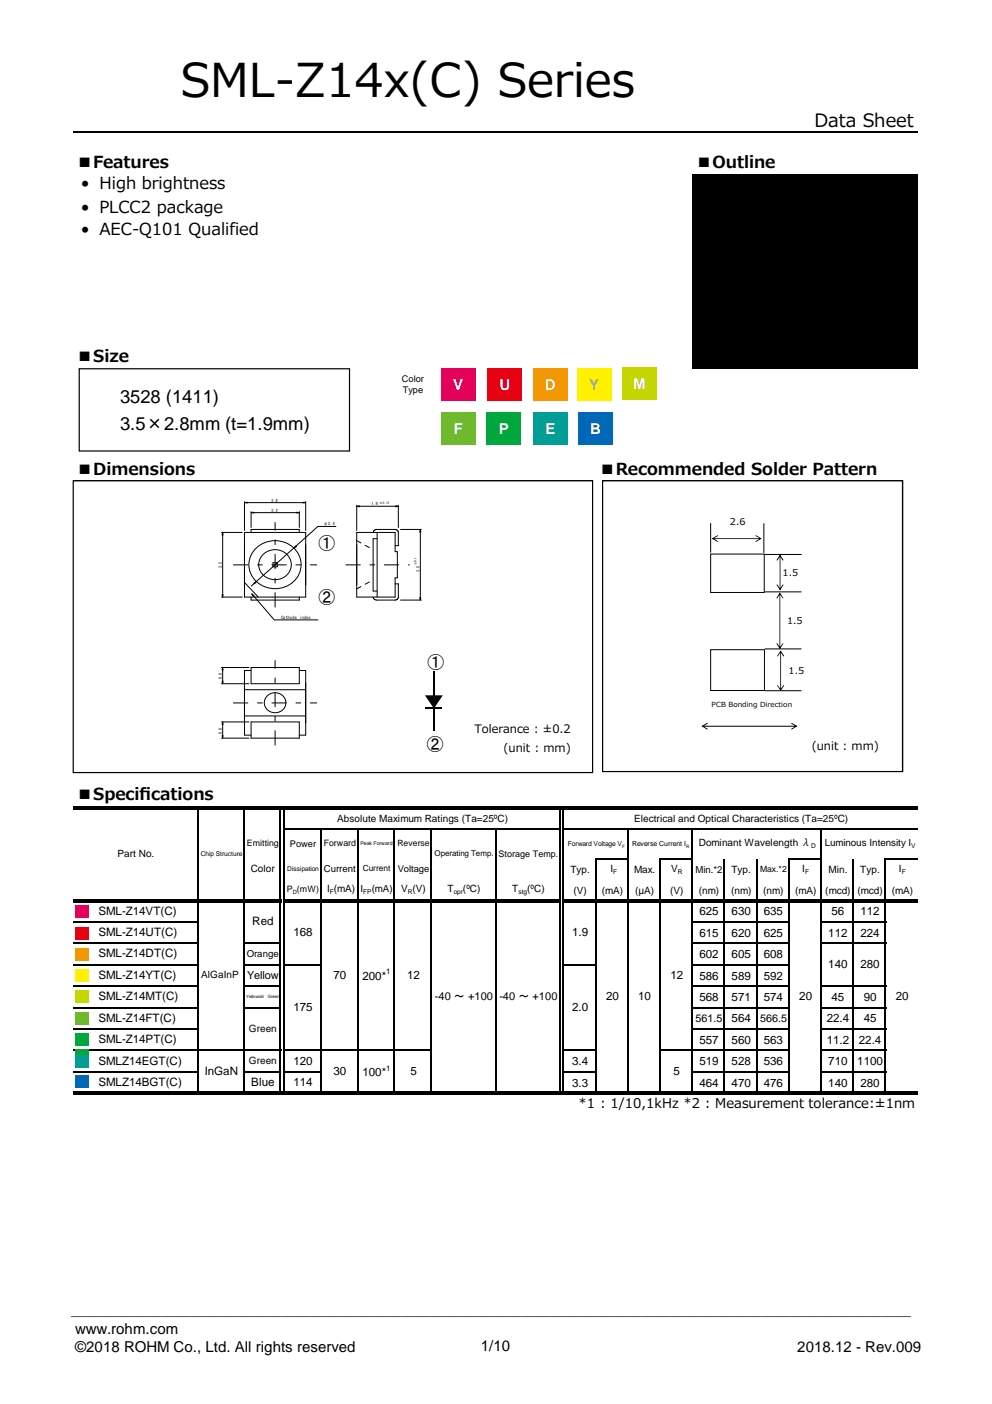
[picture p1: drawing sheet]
<svg xmlns="http://www.w3.org/2000/svg" width="210mm" height="297mm" viewBox="0 0 210 297" stroke-linecap="round" stroke-linejoin="round" font-family="sans-serif">
<path d="M146.5 37h47.7v41h-47.7zM15.5 170.6h178.7v.7h-178.7zM15.5 190.2h44v.7h-44zM59.9 190.2h58.8v.7h-58.8zM119 190.2h75.2v.7h-75.2zM15.5 230.9h178.7v.7h-178.7z" fill="#000"/>
<g fill="none" stroke="#000" stroke-width=".34">
<path d="M15.5 27.9h178.7M41.8 171.3v18.9M51.6 171.3v18.9M59.4 171.3v18.9M60.1 171.3v18.9M60.2 175.5h58.5M67.9 175.6v14.6M75.6 175.6v14.6M83.4 175.6v14.6M91.2 175.6v14.6M104.9 175.6v14.6M118.5 171.3v18.9"/>
<path d="M119.2 171.3v18.9M119.4 175.5h74.8M132.8 175.6v14.6M146.5 175.6v14.6M173.7 175.6v14.6M15.5 195.1h26.5M15.5 199.6h26.5M41.8 190.9v40M51.6 190.9v40M51.7 199.6h7.8M59.4 190.9v40M60.1 190.9v40"/>
<path d="M67.9 190.9v40M75.6 190.9v40M83.4 190.9v40M91.2 190.9v40M104.9 190.9v40M118.5 190.9v40M119.2 190.9v40M126 181.6v8.6M126 190.9v40M126.2 181.7h6.8M132.8 190.9v40M139.7 181.6v8.6"/>
<path d="M139.7 190.9v40M139.8 181.7h6.8M146.5 190.9v40M146.6 195.1h20.5M146.6 199.6h20.5M153.3 181.7v8.5M153.3 190.9v40M160.1 181.7v8.5M160.1 190.9v40M166.9 181.6v8.6M166.9 190.9v40M167.1 181.7h6.8"/>
<path d="M173.7 190.9v40M173.9 195.1h13.6M173.9 199.6h13.6M180.6 181.7v8.5M180.6 190.9v40M187.4 181.6v8.6M187.4 190.9v40M187.5 181.7h6.7M15.5 204.1h26.5M15.5 208.7h26.5M15.5 213.2h26.5M15.5 217.7h26.5"/>
<path d="M51.7 204.1h7.8M51.7 208.7h7.8M51.7 213.2h7.8M60.2 204.1h7.8M119.4 204.1h6.8M146.6 204.1h20.5M146.6 208.7h20.5M146.6 213.2h20.5M146.6 217.7h20.5M173.9 208.7h13.6M173.9 213.2h13.6M173.9 217.7h13.6"/>
<path d="M15.5 222.2h44M15.5 226.8h26.5M51.7 226.8h7.8M60.2 222.2h31.2M60.2 226.8h7.8M119.4 222.2h6.8M119.4 226.8h6.8M139.8 222.2h27.3M146.6 226.8h20.5M173.9 222.2h13.6M173.9 226.8h13.6"/>
</g>
<path d="M15.5 101.7h109.9v61.7h-109.9z" fill-rule="evenodd" fill="#fff"/>
<path d="M15.4 101.6h110.1v61.9h-110.1zM15.6 101.7v61.7l-.1-.1h109.9l-.1 .1v-61.7l.1 .2h-109.9z" fill="#000"/>
<path d="M127.5 101.7h63.5v61.5h-63.5z" fill-rule="evenodd" fill="#fff"/>
<path d="M127.4 101.6h63.7v61.7h-63.7zM127.6 101.7v61.5l-.1-.1h63.5l-.2 .1v-61.5l.2 .2h-63.5z" fill="#000"/>
<path d="M16.8 78h57.2v17.4h-57.2z" fill-rule="evenodd" fill="#fff"/>
<path d="M16.6 77.9h57.5v17.6h-57.5zM16.8 78.1l.1-.1v17.4l-.1-.1h57.2l-.2 .1v-17.4l.2 .1z" fill="#000"/>
<path d="M93.3 77.9h7.3v6.9h-7.3z" fill-rule="evenodd" fill="#e5005a"/>
<path d="M103.1 77.9h7.4v6.9h-7.4z" fill-rule="evenodd" fill="#e60012"/>
<path d="M112.7 77.9h7.4v6.9h-7.4z" fill-rule="evenodd" fill="#f39700"/>
<path d="M122 77.9h7.4v6.9h-7.4z" fill-rule="evenodd" fill="#fff100"/>
<path d="M93.3 87.2h7.4v6.9h-7.4z" fill-rule="evenodd" fill="#6fba2c"/>
<path d="M102.9 87.2h7.4v6.9h-7.4z" fill-rule="evenodd" fill="#00a73c"/>
<path d="M112.8 87.2h7.3v6.9h-7.3z" fill-rule="evenodd" fill="#009e96"/>
<path d="M122.3 87.2h7.4v6.9h-7.4z" fill-rule="evenodd" fill="#0068b7"/>
<path d="M131.6 77.8h7.3v6.9h-7.3z" fill-rule="evenodd" fill="#c4d700"/>
<g fill="#e5005a">
<path d="M15.9 191.4h2.8v2.7h-2.8z" fill-rule="evenodd"/>
<path d="M15.9 222h2.8v2.8h-2.8z" fill-rule="evenodd"/>
</g>
<g fill="#e60012">
<path d="M15.9 196.1h2.8v2.7h-2.8z" fill-rule="evenodd"/>
<path d="M15.9 222h2.8v2.8h-2.8z" fill-rule="evenodd"/>
</g>
<g fill="#f39700">
<path d="M15.9 200.7h2.8v2.7h-2.8z" fill-rule="evenodd"/>
<path d="M15.9 222h2.8v2.8h-2.8z" fill-rule="evenodd"/>
</g>
<g fill="#fff100">
<path d="M15.9 205h2.8v2.7h-2.8z" fill-rule="evenodd"/>
<path d="M15.9 222h2.8v2.8h-2.8z" fill-rule="evenodd"/>
</g>
<g fill="#c4d700">
<path d="M15.9 209.5h2.8v2.8h-2.8z" fill-rule="evenodd"/>
<path d="M15.9 222h2.8v2.8h-2.8z" fill-rule="evenodd"/>
</g>
<g fill="#6fba2c">
<path d="M15.9 214.1h2.8v2.7h-2.8z" fill-rule="evenodd"/>
<path d="M15.9 222h2.8v2.8h-2.8z" fill-rule="evenodd"/>
</g>
<g fill="#00a73c">
<path d="M15.9 218.6h2.8v2.7h-2.8z" fill-rule="evenodd"/>
<path d="M15.9 222h2.8v2.8h-2.8z" fill-rule="evenodd"/>
</g>
<path d="M15.9 223.1h2.8v2.7h-2.8z" fill-rule="evenodd" fill="#009e96"/>
<path d="M15.9 227.4h2.8v2.7h-2.8z" fill-rule="evenodd" fill="#0068b7"/>
<path d="M90 149.8h3.6M91.8 142v12.7" fill="none" stroke="#000" stroke-width=".25"/>
<g fill="#000">
<path d="M47.1 112.6l.1 .6h-.2zM51.7 106.3h.6v.1zM53.1 108.5l.6-.1v.1zM62.6 115.5l.1 .2-.5 .3zM62.7 108.4l.6 .1h-.6zM64.1 106.3h.6l-.6 .1zM75.5 107.1l.6-.1v.2zM83.7 107l.6 .1-.6 .1zM88.9 112l.1 .6h-.2zM47 125.8h.2l-.1 .5zM53.3 125.6l.5 .5-.2 .1zM53.8 123.4l.4-.3-.3 .4z"/>
<path d="M88.8 126.4h.2l-.1 .6zM47.1 141.2l.1 .6h-.2zM47 144.1h.2l-.1 .6zM47.1 152.7l.1 .6h-.2zM47 155.6h.2l-.1 .6zM89.9 147.1h3.8l-1.9 2.8z"/>
</g>
<g fill="none" stroke="#000" stroke-width=".21">
<path d="M46.9 112.6h4.4M47.1 112.6l.1 .6h-.2zM47.1 113.2v12.6M51.7 106.3h.6v.1zM51.7 106.1v6.1M51.7 112.6h13v13.7h-13zM52.3 106.3h11.8M53.1 108.5l.6-.1v.1zM53.1 112.6v-.6h10.2v.6M53.1 108.2v3.4M53.7 108.5h9M54.3 115.9a5.6 5.6 0 0 1 5.8-1.2 5.6 5.6 0 0 1 3.6 4.8 5.6 5.6 0 0 1-3.6 4.8 5.6 5.6 0 0 1-5.8-1.2 4.8 4.8 0 0 1 0-7.2z"/>
<path d="M55.8 117.2a3.4 3.4 0 0 1 4.2-.5 3.4 3.4 0 0 1 1.4 4 3.5 3.5 0 0 1-3.8 1.9 3.5 3.5 0 0 1-2.9-3.1 3 3 0 0 1 1.1-2.3zM57.7 119h1v.9h-1zM62.6 115.5l.1 .2-.5 .3zM62.7 108.4l.6 .1h-.6zM63.3 108.2v3.4M64.1 106.3h.6l-.6 .1zM64.7 106.1v6.1M71.1 111.4h-3.8l-14.1 12.6M75.5 107.1l.6-.1v.2zM75.5 112.6h8.1v4.1h.5v5.6h-.5v4h-8.1zM75.5 106.9v5.3M76.1 107.1h7.6"/>
<path d="M79 112.6v-.2l.6-.4h4.1l.3 .1 .3 .4v2.9h-.7M79.8 114h-.8v11.1h.8M79.8 112.6v13.7M83.7 107l.6 .1-.6 .1zM84.3 106.9v4.7M84.8 112h4.4M88.9 112l.1 .6h-.2zM88.9 112.6v13.8M150.4 117.2h11.3v8.1h-11.3zM150.4 110.7v6.2M161.6 110.7v6.3M161.8 117.3h7.8"/>
<path d="M46.9 126.3h4.4M47 125.8h.2l-.1 .5zM51.7 123.2l3 3.1M53.1 126.3v.7h10.2v-.7M53.3 125.6l.5 .5-.2 .1zM53.3 125.6l4.7 5.5M53.8 123.4l.4-.3-.3 .4zM58 131.1h9.3M83.6 123.5h.7v3l-.3 .4-4.5 .1-.5-.4v-.3M84.8 127h4.4M88.8 126.4h.2l-.1 .6zM150.4 137.5h11.4v8.6h-11.4z"/>
<path d="M161.8 125.2h7.8M161.8 137.3h7.8M46.9 141.2h5.8M46.9 144.7h5.8M46.9 156.2h5.8M46.9 152.7h5.8M47 144.1h.2l-.1 .6zM47 155.6h.2l-.1 .6zM47.1 141.2l.1 .6h-.2zM47.1 152.7l.1 .6h-.2zM47.1 141.8v2.3M47.1 153.3v2.3"/>
<path d="M51.7 145.9h13M51.7 151.5h13M53.1 141.9h-1.4v13.6h1.4M53.1 141.2h10.2v3.5h-10.2zM53.1 152.7h10.2v3.5h-10.2zM56.6 147.2a2.18 2.18 0 0 1 3.3 .1 2.18 2.18 0 0 1-.5 3.2 2.18 2.18 0 0 1-2.9-.4 2.18 2.18 0 0 1 .1-2.9zM63.3 141.9h1.4v13.6h-1.4M161.8 146.1h7.8"/>
</g>
<path d="M49.4 119.5h17.6M73.2 119.5h13.4M58.2 128.4v-17.9M49.4 148.7h17.6M58.2 157.6v-17.9" fill="none" stroke="#000" stroke-width=".21" stroke-dasharray="3 2 1 2"/>
<path d="M75.5 114.4l3.5 1.9M75.5 124.6l3.5-1.9" fill="none" stroke="#000" stroke-width=".21" stroke-dasharray="1 1 1 1 1 1 1 1"/>
<g fill="#000">
<path d="M150.8 113.9h10.2v.1h-10.2zM150.6 114l1.3-.7-1 .7v-.1l1 .7zM159.9 113.3l1.3 .7-1.3 .6 1.1-.7v.1z"/>
<path d="M165 117.5v7.2h.1v-7.2zM165.1 117.3l-.8 1.3h.2l.6-1h-.1l.7 1zM164.3 123.7l.8 1.2 .7-1.1-.2-.1-.6 1h.1l-.6-1z"/>
<path d="M164.9 125.6h.2v11.6h-.2zM165 125.4l.7 1.2-.8-1h.2l-.8 1zM164.3 136.1l.8 1h-.2l.8-1-.7 1.2z"/>
<path d="M165.1 137.8h.2v8.2h-.2zM165.2 137.6l.7 1.2-.2 .1-.6-1.1h.2l-.8 1.1zM164.5 144.9l.8 1.1h-.2l.6-1 .2 .1-.7 1.1z"/>
<path d="M148.6 153.5h19.9v.3h-19.9zM148.5 153.6l1.2-.6-1 .7v-.1l1 .7zM167.4 153l1.3 .6-1.3 .7 1.1-.7v.1z"/>
</g>
<text font-size="9.9" x="38.2" y="20.4">SML-Z14x(C) Series</text>
<g font-size="3.9">
<text x="172.3" y="27">Data Sheet</text>
<text x="25.4" y="85.3">3528 (1411)</text>
<text x="25.4" y="90.9">3.5×2.8mm (t=1.9mm)</text>
</g>
<g font-size="3.5">
<text x="16.2" y="35.6">■Features</text>
<text x="147.2" y="35.6">■Outline</text>
<text x="17.1" y="40.1">• High brightness</text>
<text x="17.1" y="45.2">• PLCC2 package</text>
<text x="17.1" y="49.7">• AEC-Q101 Qualified</text>
<text x="16.2" y="76.6">■Size</text>
<text x="16.2" y="100.5">■Dimensions</text>
<text x="126.8" y="100.5">■Recommended Solder Pattern</text>
<text x="67.4" y="116.2">①</text>
<text x="67.4" y="127.5">②</text>
<text x="90.5" y="141.3">①</text>
<text x="90.3" y="158.7">②</text>
<text x="16.2" y="169.3">■Specif</text>
<text x="29.5" y="169.3">ications</text>
</g>
<g font-size="3.2" fill="#fff">
<text x="95.9" y="82.5">V</text>
<text x="105.7" y="82.5">U</text>
<text x="115.3" y="82.5">D</text>
<text x="133.9" y="82.4">M</text>
<text x="96" y="91.8">F</text>
<text x="105.5" y="91.8">P</text>
<text x="115.4" y="91.8">E</text>
<text x="124.9" y="91.8">B</text>
</g>
<text font-size="3.2" fill="#a6a6a6" x="124.7" y="82.5">Y</text>
<g font-size="3.2">
<text x="15" y="278.2">＿＿＿＿＿＿＿＿＿＿＿＿＿＿＿＿＿＿＿＿＿＿＿＿＿＿＿＿＿＿＿＿＿＿＿＿＿＿＿＿＿＿＿＿＿＿＿＿＿＿＿＿＿＿＿＿</text>
<text x="15.9" y="282.2">www.rohm.com</text>
<text x="15.9" y="286.1">©2018 ROHM Co., Ltd. All rights reserved</text>
<text x="101.7" y="285.7">1/10</text>
<text x="168.7" y="286.1">2018.12 - Rev.009</text>
</g>
<text font-size="2.8" x="122.4" y="234.4">*1 : 1/10,1kHz *2 : Measurement tolerance:±1nm</text>
<g font-size="2.5">
<text x="100.4" y="155.1">Tolerance : ±0.2</text>
<text x="106.6" y="159.2">(unit : mm)</text>
<text x="171.7" y="158.7">(unit : mm)</text>
<text x="20.8" y="193.5">SML-Z14VT(C)</text>
<text x="53.4" y="195.8">Red</text>
<text x="148" y="193.7">625</text>
<text x="154.8" y="193.7">630</text>
<text x="161.6" y="193.7">635</text>
<text x="175.9" y="193.7">56</text>
<text x="182.1" y="193.7">112</text>
<text x="20.8" y="198">SML-Z14UT(C)</text>
<text x="20.8" y="202.6">SML-Z14DT(C)</text>
<text x="62.1" y="198">168</text>
<text x="121.1" y="198">1.9</text>
<text x="148" y="198.2">615</text>
<text x="148" y="202.7">602</text>
<text x="154.8" y="198.2">620</text>
<text x="154.8" y="202.7">605</text>
<text x="161.6" y="198.2">625</text>
<text x="161.6" y="202.7">608</text>
<text x="175.3" y="198.2">112</text>
<text x="182.1" y="198.2">224</text>
<text x="20.8" y="207.1">SML-Z14YT(C)</text>
<text x="70.6" y="207.1">70</text>
<text x="76.7" y="207.3">200*</text>
<text x="86.1" y="207.1">12</text>
<text x="141.9" y="207.1">12</text>
<text x="148" y="207.3">586</text>
<text x="154.8" y="207.3">589</text>
<text x="161.6" y="207.3">592</text>
<text x="175.3" y="204.9">140</text>
<text x="182.1" y="204.9">280</text>
<text x="20.8" y="211.6">SML-Z14MT(C)</text>
<text x="62.1" y="213.9">175</text>
<text x="121.1" y="213.9">2.0</text>
<text x="128.2" y="211.6">20</text>
<text x="135" y="211.6">10</text>
<text x="148" y="211.8">568</text>
<text x="154.8" y="211.8">571</text>
<text x="161.6" y="211.8">574</text>
<text x="169.1" y="211.6">20</text>
<text x="175.9" y="211.8">45</text>
<text x="182.8" y="211.8">90</text>
<text x="189.6" y="211.6">20</text>
<text x="20.8" y="216.2">SML-Z14FT(C)</text>
<text x="20.8" y="220.7">SML-Z14PT(C)</text>
<text x="148" y="220.9">557</text>
<text x="154.8" y="220.9">560</text>
<text x="154.8" y="216.3">564</text>
<text x="161.6" y="220.9">563</text>
<text x="174.9" y="220.9">11.2</text>
<text x="174.9" y="216.3">22.4</text>
<text x="181.7" y="220.9">22.4</text>
<text x="182.8" y="216.3">45</text>
<text x="20.8" y="225.2">SMLZ14EGT(C)</text>
<text x="43.3" y="227.5">InGaN</text>
<text x="62.1" y="225.2">120</text>
<text x="70.6" y="227.5">30</text>
<text x="76.7" y="227.7">100*</text>
<text x="86.8" y="227.5">5</text>
<text x="121.1" y="225.4">3.4</text>
<text x="142.5" y="227.5">5</text>
<text x="148" y="225.4">519</text>
<text x="154.8" y="225.4">528</text>
<text x="161.6" y="225.4">536</text>
<text x="175.3" y="225.4">710</text>
<text x="181.4" y="225.4">1100</text>
<text x="20.8" y="229.7">SMLZ14BGT(C)</text>
<text x="53.2" y="229.7">Blue</text>
<text x="62.1" y="229.7">114</text>
<text x="121.1" y="229.9">3.3</text>
<text x="148" y="229.9">464</text>
<text x="154.8" y="229.9">470</text>
<text x="161.6" y="229.9">476</text>
<text x="175.3" y="229.9">140</text>
<text x="182.1" y="229.9">280</text>
</g>
<g font-size="2.3">
<text x="52.3" y="207.1">Yellow</text>
<text x="92" y="211.6">-40 ～ +100 -40 ～ +100</text>
<text x="147.2" y="216.3">561.5</text>
<text x="160.8" y="216.3">566.5</text>
</g>
<g font-size="2.1">
<text x="71.4" y="173.8">Absolute Maximum Ratings (Ta=25ºC)</text>
<text x="134.2" y="173.8">Electrical and Optical Characteristics (Ta=25ºC)</text>
<text x="147.9" y="179.1">Dominant Wavelength λ</text>
<text x="174.5" y="179.1">Luminous Intensity I</text>
<text x="24.9" y="181.4">Part No.</text>
<text x="53" y="184.5">Color</text>
<text x="120.7" y="184.7">Typ.</text>
<text x="129.2" y="184.5">I</text>
<text x="134.2" y="184.7">Max.</text>
<text x="142" y="184.5">V</text>
<text x="154.8" y="184.7">Typ.</text>
<text x="169.8" y="184.5">I</text>
<text x="175.3" y="184.7">Min.</text>
<text x="182" y="184.7">Typ.</text>
<text x="190.2" y="184.5">I</text>
<text x="69.2" y="188.8">I (mA)</text>
<text x="76.3" y="188.8">I</text>
<text x="78.7" y="188.8">(mA)</text>
<text x="84.9" y="188.8">V (V)</text>
<text x="94.7" y="188.8">T</text>
<text x="98" y="188.8">(ºC)</text>
<text x="108.4" y="188.8">T</text>
<text x="111.5" y="188.8">(ºC)</text>
<text x="121.4" y="189.1">(V)</text>
<text x="127.3" y="189.1">(mA)</text>
<text x="134.4" y="189.1">(µA)</text>
<text x="141.8" y="189.1">(V)</text>
<text x="147.9" y="189.1">(nm)</text>
<text x="154.7" y="189.1">(nm)</text>
<text x="161.5" y="189.1">(nm)</text>
<text x="168.2" y="189.1">(mA)</text>
<text x="174.6" y="189.1">(mcd) (mcd)</text>
<text x="188.7" y="189.1">(mA)</text>
<text x="42.6" y="207">AlGaInP</text>
<text x="52.7" y="218.3">Green</text>
<text x="52.7" y="225.1">Green</text>
</g>
<g font-size="2">
<text x="154.4" y="111">2.6</text>
<text x="165.6" y="121.9">1.5</text>
<text x="166.5" y="132">1.5</text>
<text x="166.9" y="142.5">1.5</text>
<text x="68.5" y="184.5">Current</text>
<text x="84.2" y="184.4">Voltage</text>
<text x="147.2" y="184.7">Min.*2</text>
<text x="52.2" y="202.5">Orange</text>
</g>
<g font-size="1.9">
<text x="85" y="80.9">Color</text>
<text x="85.2" y="83.1">Type</text>
<text x="52.2" y="179.1">Emitting</text>
<text x="61.3" y="179.2">Power</text>
<text x="68.5" y="179.1">Forward</text>
<text x="105.5" y="181.2">Storage Temp.</text>
<text x="60.7" y="188.8">P (mW)</text>
</g>
<g font-size="1.8">
<text x="84.1" y="179.1">Reverse</text>
<text x="76.8" y="184.4">Current</text>
<text x="160.8" y="184.5">Max.*2</text>
</g>
<g font-size="1.7">
<text x="91.9" y="181.2">Operating Temp.</text>
<text x="81.7" y="206.1">1</text>
<text x="81.7" y="226.5">1</text>
</g>
<g font-size="1.5">
<text x="150.6" y="149.5">PCB Bonding Direction</text>
<text x="133.7" y="179.1">Reverse Current I</text>
</g>
<g font-size="1.4">
<text x="120.1" y="179.1">Forward Voltage V</text>
<text x="171.6" y="179.5">D</text>
<text x="192.8" y="179.5">V</text>
<text x="42.5" y="181.1">Chip Structure</text>
<text x="60.8" y="184.2">Dissipation</text>
<text x="129.8" y="185">F</text>
<text x="143.4" y="185">R</text>
<text x="170.3" y="185">F</text>
<text x="190.8" y="185">F</text>
<text x="69.8" y="189.2">F</text>
<text x="76.9" y="189.1">FP</text>
<text x="86.3" y="189.2">R</text>
<text x="96" y="189.2">opr</text>
<text x="109.7" y="189.2">stg</text>
</g>
<text font-size="1.2" x="61.9" y="189.1">D</text>
<text font-size="1.1" x="76.3" y="178.9">Peak Forward</text>
<g font-size="1">
<text x="131.7" y="179.3">F</text>
<text x="145.2" y="179.4">R</text>
</g>
<g font-size=".9">
<text x="57.4" y="106.2">2.8</text>
<text x="78.6" y="106.9">1.9</text>
<text x="57.4" y="108.3">2.2</text>
<text x="68.5" y="111.1">φ2.4</text>
<text x="46.9" y="120.3" transform="rotate(-90 46.9 120.3)">3.2</text>
<text x="88.7" y="121" transform="rotate(-90 88.7 121)">3.5</text>
<text x="59.5" y="130.9">Cathode index</text>
<text x="46.9" y="143.7" transform="rotate(-90 46.9 143.7)">0.8</text>
<text x="46.9" y="155.2" transform="rotate(-90 46.9 155.2)">0.8</text>
<text x="52.1" y="211.1">Yellowish</text>
<text x="56.6" y="211.1">Green</text>
</g>
<g font-size=".7">
<text x="80.3" y="106.7">±0.15</text>
<text x="88.1" y="119.5" transform="rotate(-90 88.1 119.5)">±0.1</text>
</g>
</svg>
